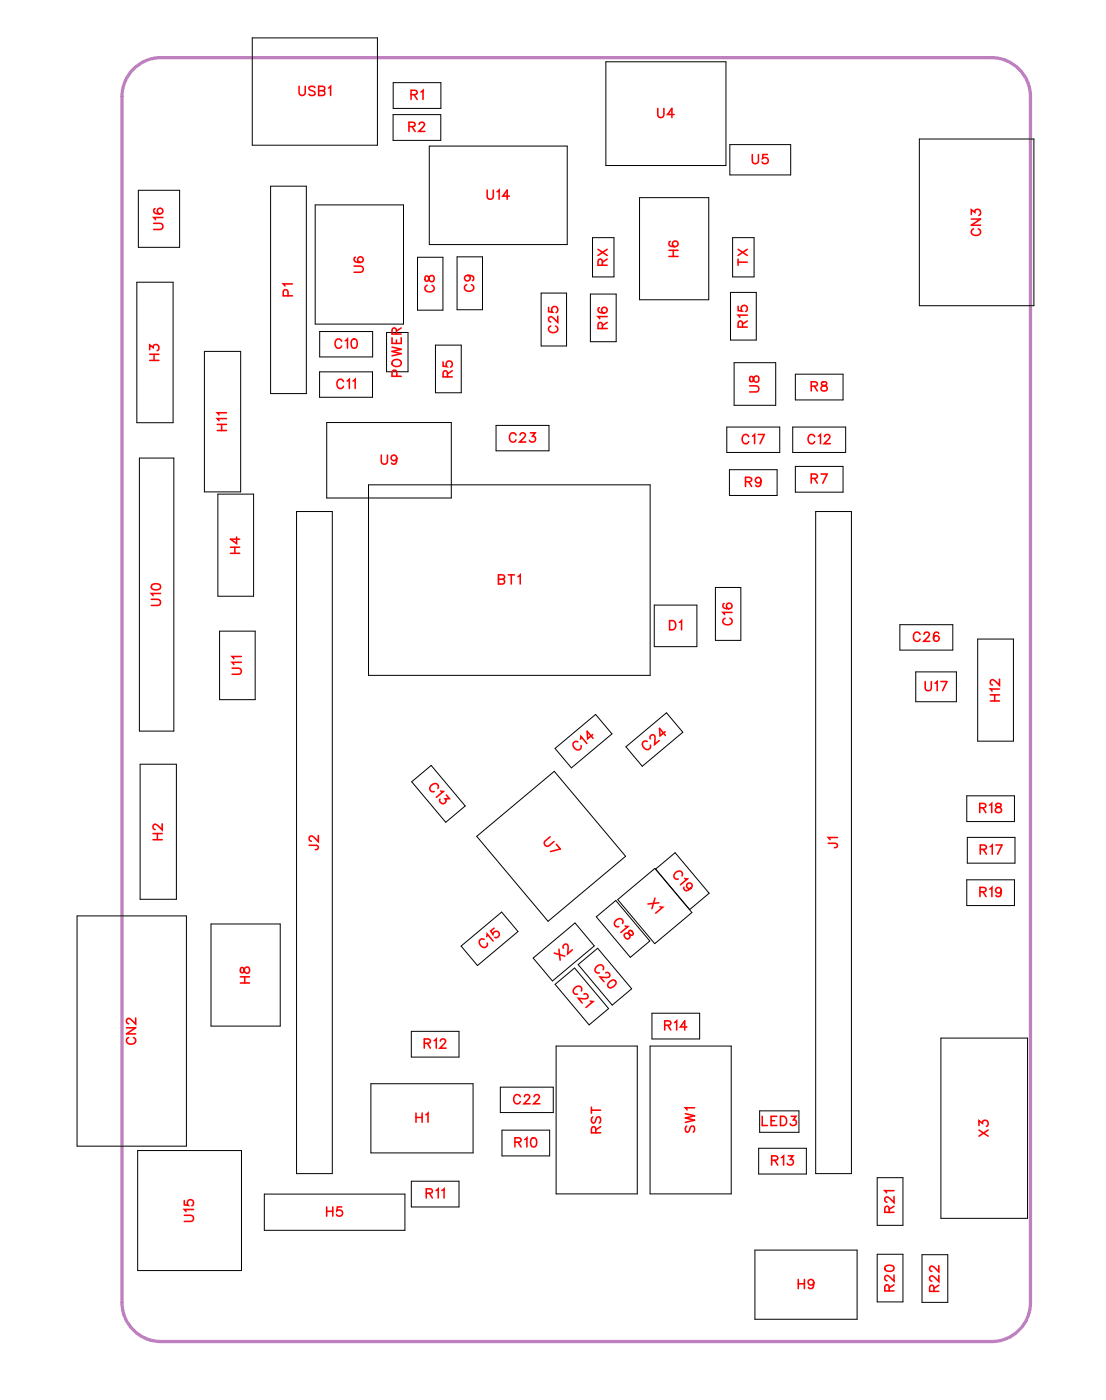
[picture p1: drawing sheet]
<svg xmlns="http://www.w3.org/2000/svg" width="85mm" height="108mm" viewBox="0 0 85 108" stroke-linecap="round" stroke-linejoin="round" font-family="sans-serif">
<path d="M10.5 5.1l.6-.3 .6-.3 .7-.1h64a3 3 0 0 1 3 3v93a3 3 0 0 1-3 3h-64a3 3 0 0 1-3-3v-93a3 3 0 0 1 1.1-2.3z" fill="none" stroke="#bf80bf" stroke-width=".25"/>
<g fill="none" stroke="#000" stroke-width=".08">
<path d="M10.7 14.7h3.1v4.4h-3.1zM19.4 2.9h9.7v8.3h-9.7zM20.9 14.4h2.7v15.9h-2.7zM24.3 15.8h6.8v9.2h-6.8zM30.3 8.8h3.7v2h-3.7zM30.3 6.4h3.7v2h-3.7zM32.2 19.8h1.9v4.1h-1.9zM33.1 11.3h10.6v7.6h-10.6zM35.2 19.8h2v4.1h-2zM45.7 18.3h1.6v3.1h-1.6zM46.7 4.8h9.2v8h-9.2zM49.3 15.2h5.3v7.9h-5.3z"/>
<path d="M56.2 11.2h4.7v2.3h-4.7zM56.5 18.3h1.6v3.1h-1.6zM70.8 10.7h8.9v12.9h-8.9zM10.5 21.8h2.8v10.8h-2.8zM10.7 35.3h2.7v21.1h-2.7zM15.8 27.1h2.7v10.8h-2.7zM16.8 38.1h2.7v7.9h-2.7zM22.9 39.4h2.7v51.1h-2.7zM24.6 28.7h4.1v1.9h-4.1zM24.6 25.6h4.1v1.9h-4.1zM25.2 32.6h9.6v5.8h-9.6zM28.4 37.4h21.7v14.7h-21.7z"/>
<path d="M29.8 25.6h1.6v3.1h-1.6zM33.6 26.6h1.9v3.7h-1.9zM38.2 32.8h4.1v2h-4.1zM41.7 22.6h2v4.1h-2zM45.5 22.7h2v3.6h-2zM56 32.9h4.1v2h-4.1zM56.2 36.2h3.7v2h-3.7zM56.3 22.5h2v3.7h-2zM56.6 28h3.2v3.3h-3.2zM61.1 32.9h4.1v2h-4.1zM61.3 28.9h3.7v1.9h-3.7zM61.3 36h3.7v2h-3.7z"/>
<path d="M62.9 39.4h2.7v51.1h-2.7zM10.8 58.9h2.8v10.4h-2.8zM16.9 48.7h2.8v5.3h-2.8zM42.8 57.7l3.1-2.6 1.3 1.5-3.2 2.6zM48.2 57.6l3.2-2.6 1.2 1.5-3.1 2.6zM50.4 46.7h3.3v3.2h-3.3zM55.1 45.3h2v4.1h-2zM69.3 48.2h4.1v1.9h-4.1zM70.6 51.8h3.1v2.3h-3.1zM75.3 49.3h2.8v7.9h-2.8zM5.9 70.6h8.5v17.8h-8.5zM16.3 71.2h5.3v7.9h-5.3z"/>
<path d="M31.7 79.5h3.7v2h-3.7zM31.7 60.3l1.5-1.3 2.6 3.1-1.5 1.3zM35.5 73l3.2-2.7 1.2 1.5-3.1 2.7zM36.7 64.5l6-5 5.5 6.5-6 5zM41.1 73.9l3.2-2.7 1.5 1.7-3.2 2.7zM42.8 75.9l1.5-1.3 2.6 3.2-1.5 1.2zM44.5 74.4l1.6-1.3 2.6 3.1-1.5 1.3zM45.9 70.7l1.5-1.3 2.7 3.2-1.5 1.2zM47.6 69.4l2.9-2.4 2.8 3.4-2.8 2.4zM50.2 78.1h3.7v2h-3.7zM50.5 67l1.5-1.2 2.6 3.1-1.5 1.2M74.5 61.4h3.7v2h-3.7z"/>
<path d="M74.5 67.8h3.7v2h-3.7zM74.5 64.6h3.7v2h-3.7zM10.6 88.7h8v9.3h-8zM20.4 92.1h10.8v2.8h-10.8zM28.6 83.6h7.9v5.3h-7.9zM31.7 91.1h3.7v2h-3.7zM38.6 83.8h4v2h-4zM38.7 87.1h3.7v2h-3.7zM42.8 80.7h6.3v11.4h-6.3zM50.1 80.7h6.2v11.4h-6.2zM58.2 96.4h7.8v5.3h-7.8zM58.5 88.5h3.6v2h-3.6z"/>
<path d="M58.5 85.7h3.1v1.6h-3.1zM67.6 96.7h2v3.7h-2zM67.6 90.8h2v3.7h-2zM71 96.8h2v3.6h-2zM72.5 80h6.7v13.9h-6.7z"/>
</g>
<g fill="none" stroke="#f00" stroke-width=".12">
<path d="M11.8 17.2h.6l.2 .2-.1 .3h-.7M11.9 16.1a.35 .35 0 0 0 .2 .4 .35 .35 0 0 0 .5-.2 .22 .22 0 0 0-.2-.2 .22 .22 0 0 0-.3 .2 .22 .22 0 0 0 .2 .2M12.6 16.8h-.8l.2 .1M23 6.7v.5l.2 .2 .3-.1v-.6M24.3 6.8l-.2-.1-.3 .1 .1 .1 .4 .3v.1l-.2 .1-.3-.1M24.6 7l.4 .1v.1l-.1 .2h-.3v-.7h.4v.2l-.1 .1M25.3 6.8l.2-.1v.7M27.4 19.8l-.1 .1a.35 .35 0 0 0 .3 .4 .35 .35 0 0 0 .4-.3 .22 .22 0 0 0-.2-.2 .22 .22 0 0 0-.2 .2 .22 .22 0 0 0 .2 .2M31.5 9.8l.4-.1 .1-.1-.2-.2h-.3v.7M31.7 7.3h.4v-.2l-.1-.1h-.3v.7M31.7 9.8l.3 .3M31.9 7.3l.2 .4"/>
<path d="M32.3 9.6l.1-.2h.2l.1 .2-.1 .2-.3 .3h.4M32.4 7.1l.2-.1v.7M37.5 14.7v.5l.2 .2 .3-.1v-.6M38.3 14.8l.2-.1v.7M39.2 15.1h-.5l.4-.4v.7M46.1 19.2l.7 .5M46.8 20l-.4 .2M46.8 19.2l-.7 .5M50.7 8.4v.5l.2 .2 .2-.1 .1-.6M51.5 19.8h.7M51.5 19.3h.7M51.6 18.6a.35 .35 0 0 0 .2 .5 .35 .35 0 0 0 .4-.3 .22 .22 0 0 0-.2-.2 .22 .22 0 0 0-.2 .2 .22 .22 0 0 0 .2 .2"/>
<path d="M51.9 19.3v.5M51.9 8.8h-.5l.4-.4v.7M56.9 20v.5M56.9 19.2l.7 .5M57.6 19.2l-.7 .5M58 11.9v.5l.2 .2 .2-.1v-.6M59.1 11.9h-.3v.3a.25 .25 0 0 1 .3 0 .25 .25 0 0 1 0 .4 .25 .25 0 0 1-.4-.1M74.8 16.5v-.3l.3 .2a.24 .24 0 0 1 .4-.2 .24 .24 0 0 1-.1 .4M74.8 16.9h.8l-.8 .5h.8M75 17.6a.26 .26 0 0 0-.2 .3 .26 .26 0 0 0 .3 .3h.2a.26 .26 0 0 0 .3-.3 .26 .26 0 0 0-.2-.3M11.5 27v-.4l.3 .2a.24 .24 0 0 1 .4-.2 .24 .24 0 0 1-.1 .4M11.5 27.8h.7"/>
<path d="M11.5 27.3h.7M11.9 27.3v.5M16.7 33.2h.8M16.7 32.7h.8M17.1 32.7v.5M17.5 32.3h-.8l.2 .1M17.5 31.8h-.8l.2 .2M22.2 22.8v-.4h-.3l-.1 .4h.7M22.5 21.9h-.7l.2 .2M26.3 26.3a.26 .26 0 0 0-.3-.2 .26 .26 0 0 0-.2 .3v.2a.26 .26 0 0 0 .2 .2 .26 .26 0 0 0 .3-.1M26.5 29.4a.26 .26 0 0 0-.3-.2 .26 .26 0 0 0-.2 .3v.2a.26 .26 0 0 0 .2 .3 .26 .26 0 0 0 .3-.2M26.6 26.3l.2-.2v.7"/>
<path d="M26.7 29.4l.2-.2v.8M27.2 26.2l.1-.1a.37 .37 0 0 1 .2 .4 .37 .37 0 0 1-.2 .3 .45 .45 0 0 1-.1-.6zM27.2 29.4l.2-.2v.8M27.3 20.5h.5l.2 .2-.1 .3h-.6M29.4 35.1v.5l.2 .2 .2-.1 .1-.6M30.2 26.8l.7 .1-.7 .2 .7 .2-.7 .1M30.2 26v.5h.7v-.5M30.3 27.8a.35 .35 0 0 1 .4-.1 .35 .35 0 0 1 .2 .4 .33 .33 0 0 1-.5 .2 .33 .33 0 0 1-.1-.5zM30.5 25.8v-.4l-.2-.1-.1 .5h.7M30.5 26.2v.3M30.6 35.3a.22 .22 0 0 1-.3 .2 .22 .22 0 0 1-.1-.3 .22 .22 0 0 1 .3 0l.1 .1a.34 .34 0 0 1-.3 .5l-.1-.1M30.6 29l-.1-.4h-.2l-.1 .4h.7"/>
<path d="M30.9 25.3l-.4 .2M32.8 21.3v.4h.1l.3-.5a.24 .24 0 0 1 .3 .3 .24 .24 0 0 1-.3 .2l-.1-.1-.1-.3zM32.9 22a.26 .26 0 0 0-.2 .3 .26 .26 0 0 0 .3 .2h.2a.26 .26 0 0 0 .3-.2 .26 .26 0 0 0-.2-.3M34.1 27.9v.3l.3 .1a.25 .25 0 0 1 0-.4 .25 .25 0 0 1 .4 0 .25 .25 0 0 1-.1 .4M34.5 29.1l-.1-.4-.1-.1-.2 .2v.3h.7M34.8 28.6l-.3 .2M36 22a.26 .26 0 0 0-.2 .2 .26 .26 0 0 0 .3 .3h.1a.26 .26 0 0 0 .3-.3 .26 .26 0 0 0-.2-.2M36 21.2a.22 .22 0 0 1 .2 .3 .22 .22 0 0 1-.3 .1 .22 .22 0 0 1 0-.3l.1-.1a.34 .34 0 0 1 .5 .3l-.1 .1M39.8 33.5a.26 .26 0 0 0-.3-.1 .26 .26 0 0 0-.2 .2v.2a.26 .26 0 0 0 .2 .3 .26 .26 0 0 0 .3-.2M40.1 33.5l.1-.1h.1l.2 .1-.1 .2-.4 .4h.5M40.9 33.4h.3l-.2 .2a.24 .24 0 0 1 .2 .4 .24 .24 0 0 1-.4 0M42.3 23.7v.3l.3 .1a.25 .25 0 0 1 0-.4 .25 .25 0 0 1 .3 0 .25 .25 0 0 1-.1 .4"/>
<path d="M42.4 25.1a.26 .26 0 0 0-.1 .3 .26 .26 0 0 0 .2 .2h.2a.26 .26 0 0 0 .3-.2 .26 .26 0 0 0-.2-.3M43 24.4v.5l-.4-.4-.2-.1-.1 .2v.1l.1 .1M46.2 23.7l-.1 .1a.35 .35 0 0 0 .3 .4 .35 .35 0 0 0 .4-.3 .22 .22 0 0 0-.2-.2 .22 .22 0 0 0-.3 .2 .22 .22 0 0 0 .3 .2M46.4 20.5v-.5h-.2l-.1 .2v.3h.7M46.4 25.3v-.4h-.2l-.1 .1v.3h.7M46.8 24.4h-.7l.1 .2M46.8 24.9l-.4 .2M56.9 20.2h.7M56.9 23.6v.4h.3a.25 .25 0 0 1 0-.4 .25 .25 0 0 1 .3 .1 .25 .25 0 0 1-.1 .3M57.2 25.2v-.4h-.2l-.1 .1v.3h.7M57.4 37.1h.4l.1-.2-.2-.1h-.3v.7M57.6 24.3h-.7l.1 .2"/>
<path d="M57.6 24.8l-.4 .2M57.7 37.1l.2 .4M57.7 33.7a.26 .26 0 0 0-.3-.2 .26 .26 0 0 0-.2 .3v.1a.26 .26 0 0 0 .2 .3 .26 .26 0 0 0 .3-.2M57.8 29.8h.5l.2 .2-.1 .2h-.6M57.8 29.1v.3h.1l.3-.4a.24 .24 0 0 1 .3 .2 .24 .24 0 0 1-.3 .3l-.1-.1-.1-.3zM58 33.6l.1-.1v.7M58.4 33.5h.5l-.3 .7M58.6 37a.22 .22 0 0 1-.3 .2 .22 .22 0 0 1-.1-.3 .22 .22 0 0 1 .4 0v.1a.34 .34 0 0 1-.2 .5l-.2-.1M62.5 36.9h.4l.1-.2-.2-.1h-.3v.7M62.5 29.8l.4-.1 .1-.1-.2-.2h-.3v.7M62.7 36.9l.3 .4M62.7 29.8l.3 .3"/>
<path d="M62.8 33.7a.26 .26 0 0 0-.3-.2 .26 .26 0 0 0-.2 .3v.1a.26 .26 0 0 0 .2 .3 .26 .26 0 0 0 .3-.2M63.1 33.6l.1-.1v.7M63.3 36.6h.4l-.3 .7M63.3 29.5v.2l.3 .1 .1 .1a.24 .24 0 0 1-.2 .3 .24 .24 0 0 1-.2-.3l.4-.3v-.1zM63.5 33.7l.2-.2h.1l.1 .1-.1 .3-.3 .3h.5M11.7 46.2h.5l.2 .2-.1 .3h-.6M11.7 45.1l.3-.1a.3 .3 0 0 1 .4 .3 .38 .38 0 0 1-.4 .2 .38 .38 0 0 1-.3-.3zM12.4 45.8h-.7l.1 .1M17.8 42.7h.7M17.8 42.2h.7M17.9 51.5h.5l.2 .2-.1 .3h-.6M18.1 42.2v.5"/>
<path d="M18.2 41.4v.5l-.4-.3h.7M18.6 51.1h-.7l.1 .1M18.6 50.6h-.7l.1 .2M38.4 44.7h.4l.1 .2-.2 .1h-.3v-.7l.4 .1 .1 .1-.2 .2M39.2 44.3h.4M39.4 44.3v.7M39.9 44.5l.2-.2v.7M44.5 57.2a.26 .26 0 0 0-.3 .1 .26 .26 0 0 0 0 .3l.1 .1a.26 .26 0 0 0 .3 .1 .26 .26 0 0 0 .2-.3M44.7 57l.1-.2 .4 .5M45.7 56.6l-.4 .4-.1-.6 .5 .5M49.9 57.2a.26 .26 0 0 0-.4 0 .26 .26 0 0 0 .1 .4l.1 .1a.26 .26 0 0 0 .3 .1 .26 .26 0 0 0 .1-.3M50.1 57v-.2l.1-.1h.2l.1 .2-.1 .5 .4-.3"/>
<path d="M51.2 56.4l-.3 .3-.1-.5 .5 .5M51.6 47.9h.2a.38 .38 0 0 1 .3 .3 .38 .38 0 0 1-.3 .4h-.2zM52.3 48l.2-.1v.7M55.8 46.5l-.1 .1a.35 .35 0 0 0 .3 .4 .35 .35 0 0 0 .4-.3 .22 .22 0 0 0-.2-.2 .22 .22 0 0 0-.2 .2 .22 .22 0 0 0 .2 .2M55.9 47.7a.26 .26 0 0 0-.2 .3 .26 .26 0 0 0 .3 .2h.1a.26 .26 0 0 0 .3-.2 .26 .26 0 0 0-.2-.3M56.4 47.2h-.7l.1 .2M70.9 48.9a.26 .26 0 0 0-.3-.2 .26 .26 0 0 0-.2 .3v.2a.26 .26 0 0 0 .2 .3 .26 .26 0 0 0 .3-.2M71.2 48.9l.1-.2h.2l.1 .2-.1 .2-.3 .4h.4M71.3 52.6v.5l.2 .2 .2-.1 .1-.6M72 52.7l.2-.1v.7M72.3 48.8a.35 .35 0 0 0-.4 .2 .35 .35 0 0 0 .2 .5 .22 .22 0 0 0 .3-.3 .22 .22 0 0 0-.2-.2 .22 .22 0 0 0-.3 .2M72.5 52.6h.5l-.4 .7"/>
<path d="M76.3 54.1h.7M76.3 53.6h.7M76.6 53.6v.5M77 53.1h-.7l.1 .2M77 52.4v.4l-.3-.3-.3-.1-.1 .1v.2l.2 .1M9.7 79.2h.8l-.8 .5h.8M10.5 78.5v.5l-.4-.4-.2-.1-.2 .2v.1l.2 .1M11.8 64.7h.7M11.8 64.3h.7M12.1 64.3v.4M12.5 63.5v.5l-.3-.3-.3-.1-.1 .1v.1l.2 .2M18.5 75.8h.7"/>
<path d="M18.5 75.3h.7M18.6 74.6v.4h.1l.3-.4a.24 .24 0 0 1 .2 .2 .24 .24 0 0 1-.2 .2l-.1-.1-.1-.3zM18.9 75.3v.5M23.8 65.2h.7v.2l-.2 .1M24.5 64.4v.5l-.3-.3-.2-.1-.2 .1v.1l.2 .2M33.7 60.8a.26 .26 0 0 0 0-.3 .26 .26 0 0 0-.4 0l-.1 .1a.26 .26 0 0 0-.1 .3 .26 .26 0 0 0 .4 .1M33.9 61h.3l-.6 .5M34.4 61.3l.2 .3h-.3a.24 .24 0 0 1-.2 .4 .24 .24 0 0 1-.2-.4M37.3 72.4a.26 .26 0 0 0-.3 .1 .26 .26 0 0 0 0 .3l.1 .2a.26 .26 0 0 0 .3 0 .26 .26 0 0 0 .1-.3M37.5 72.2v-.2l.5 .6M38.1 71.6l-.3 .2 .2 .2a.25 .25 0 0 1 .3-.2 .25 .25 0 0 1 .2 .3 .25 .25 0 0 1-.4 .2M42.4 64.5l-.4 .4v.2l.2 .2 .5-.4"/>
<path d="M42.7 73.5l.8 .2M42.9 65.1l.3 .4-.8 .2M43.1 73.2l.1 .8M43.4 73.1v-.2l.1-.1h.2l.1 .3-.1 .4 .4-.3M44.8 76.4a.26 .26 0 0 0-.1-.3 .26 .26 0 0 0-.3 0l-.1 .1a.26 .26 0 0 0-.1 .3 .26 .26 0 0 0 .3 .2M45 76.7h.2l.1 .1v.1l-.3 .1h-.4l.3 .3M45.5 77.2h.2l-.5 .5M46.5 74.8a.26 .26 0 0 0-.1-.4 .26 .26 0 0 0-.3 .1l-.2 .1a.26 .26 0 0 0 0 .3 .26 .26 0 0 0 .3 .1M46.7 75h.2l.1 .1v.2l-.3 .1-.5-.1 .3 .4M47 75.7a.3 .3 0 0 1 .4 0 .38 .38 0 0 1-.1 .4 .38 .38 0 0 1-.4 0l-.1-.2zM48 71.2a.26 .26 0 0 0-.1-.3 .26 .26 0 0 0-.3 0l-.2 .1a.26 .26 0 0 0 0 .3 .26 .26 0 0 0 .3 .1M48.1 72h.3l.3 .1 .1-.1-.1-.2h-.2l-.1 .1 .1 .3v.1a.25 .25 0 0 1-.3 0 .25 .25 0 0 1-.1-.3z"/>
<path d="M48.2 71.4h.2l-.6 .5M50.5 69.3l-.3 .8M50.8 69.6l-.9 .1M50.9 69.9l.2 .1-.6 .4M51.2 79.1l.4-.1 .1-.1-.2-.2h-.3v.7M51.5 79.1l.2 .3M52 78.9l.1-.2v.7M52.5 67.5a.26 .26 0 0 0 0-.3 .26 .26 0 0 0-.4 0l-.1 .1a.26 .26 0 0 0-.1 .4 .26 .26 0 0 0 .4 .1M52.7 68.4v.1a.35 .35 0 0 0 .4 .1 .35 .35 0 0 0 .2-.4 .22 .22 0 0 0-.3-.1 .22 .22 0 0 0-.1 .3 .22 .22 0 0 0 .3 .1M52.8 67.7l.2 .1-.6 .4M52.9 79.2h-.5l.4-.5v.7M63.8 65l.7 .1v.2l-.2 .1"/>
<path d="M64.5 64.6h-.7l.2 .1M75.5 62.3h.4l.1-.2-.2-.1h-.3v.7M75.5 68.8l.4-.1 .1-.1-.2-.2h-.3v.7M75.5 65.5h.4l.1-.2-.2-.1h-.3v.7M75.7 62.3l.3 .4M75.7 68.8l.3 .3M75.8 65.5l.2 .4M76.2 62.1l.2-.1v.7M76.3 68.6l.1-.2v.7M76.3 65.3l.2-.1v.7M76.7 65.2h.5l-.3 .7M76.8 62v.2l.3 .1 .1 .1a.24 .24 0 0 1-.3 .3 .24 .24 0 0 1-.2-.3l.4-.3v-.1z"/>
<path d="M77.2 68.7a.22 .22 0 0 1-.3 .2 .22 .22 0 0 1-.1-.4 .22 .22 0 0 1 .3 0l.1 .2a.34 .34 0 0 1-.3 .4l-.2-.1M9.9 80a.26 .26 0 0 0-.2 .3 .26 .26 0 0 0 .3 .2h.2a.26 .26 0 0 0 .3-.2 .26 .26 0 0 0-.2-.3M14.2 93.7h.5l.2 .2-.1 .3h-.6M14.2 92.6v.3h.3a.25 .25 0 0 1 0-.3 .25 .25 0 0 1 .4 0 .25 .25 0 0 1-.1 .4M14.9 93.3h-.7l.1 .1M25.2 93.1v.7M25.2 93.4h.4M25.6 93.1v.7M26.3 93.1h-.3v.3a.25 .25 0 0 1 .3 0 .25 .25 0 0 1 0 .3 .25 .25 0 0 1-.4-.1M32.1 85.8v.7M32.1 86.2h.4M32.5 85.8v.7"/>
<path d="M32.7 80.5l.4-.1 .1-.2-.2-.1h-.3v.7M32.8 86l.2-.2v.7M32.8 92h.4l.1-.2-.2-.1h-.3v.7M32.9 80.5l.3 .3M33.1 92l.2 .4M33.4 80.2l.2-.1v.7M33.6 91.8l.2-.1v.7M33.9 80.3l.2-.2h.1l.1 .1-.1 .3-.3 .3h.5M34 91.8l.2-.1v.7M39.7 88.1l.4-.1 .1-.1-.2-.2h-.3v.7M39.9 88.1l.3 .3M40.1 84.6a.26 .26 0 0 0-.3-.2 .26 .26 0 0 0-.2 .3v.1a.26 .26 0 0 0 .2 .3 .26 .26 0 0 0 .3-.2"/>
<path d="M40.4 84.6l.1-.2h.2l.1 .1-.1 .3-.3 .3h.4M40.4 87.9l.2-.2v.7M41 87.8l.1-.1a.37 .37 0 0 1 .3 .4 .37 .37 0 0 1-.3 .3 .45 .45 0 0 1-.1-.6zM41.2 84.6l.1-.2h.1l.2 .1-.1 .3-.4 .3h.5M45.6 85.6h.7M45.6 85.4v.4M45.7 86.1l-.1 .2 .1 .3 .1-.1 .3-.4h.1l.1 .2-.1 .3M45.9 87.4v-.5h-.2l-.1 .1v.4h.7M46.3 86.9l-.4 .2M52.8 85.9l.7 .1-.7 .2 .7 .2-.7 .1M52.9 86.8l-.1 .2 .1 .3 .2-.1 .2-.4h.1l.1 .2-.1 .3M53.5 85.4h-.7l.1 .2"/>
<path d="M58.7 86.1v.7h.4M59.4 86.4h.3M59.5 89.5l.4-.1v-.1l-.1-.2h-.3v.7M59.7 89.5l.2 .3M59.9 86.1h-.5v.7h.5M60.1 86.1h.3a.38 .38 0 0 1 .2 .3 .38 .38 0 0 1-.2 .4h-.3zM60.2 89.3l.2-.2v.7M60.7 89.1h.4l-.2 .3a.24 .24 0 0 1 .2 .4 .24 .24 0 0 1-.4-.1M61 86.1h.3l-.2 .3a.24 .24 0 0 1 .2 .3 .24 .24 0 0 1-.4 0M61.5 98.7v.7M61.5 99h.5M62 98.7v.7"/>
<path d="M62.7 98.9a.22 .22 0 0 1-.3 .2 .22 .22 0 0 1-.1-.4 .22 .22 0 0 1 .4 .1v.1a.34 .34 0 0 1-.3 .5l-.1-.1M68.2 97.7l.3-.1a.3 .3 0 0 1 .4 .2 .38 .38 0 0 1-.4 .2 .38 .38 0 0 1-.3-.2zM68.5 99.5v-.4h-.2l-.1 .1v.3h.7M68.5 93.5v-.4l-.2-.1-.1 .2v.3h.7M68.9 98.3v.5l-.4-.3-.2-.2-.1 .2v.1l.1 .2M68.9 92.3v.4l-.4-.3-.2-.1-.1 .1v.2l.1 .1M68.9 91.8h-.7l.1 .2M68.9 99.1l-.4 .2M68.9 93l-.4 .2M72 99.6l-.1-.4-.1-.1-.2 .2v.3h.7M72.3 98.4v.4l-.3-.3-.2-.1-.2 .1v.2l.2 .1M72.3 97.6v.5l-.3-.4-.2-.1-.2 .2v.1l.2 .1"/>
<path d="M72.3 99.1l-.3 .2M75.4 86.8v-.4l.3 .2a.24 .24 0 0 1 .4-.2 .25 .25 0 0 1-.1 .5M75.4 87.1l.7 .5M76.1 87.1l-.7 .5"/>
</g>
<g font-size="1.2" fill="#fff">
<text x="23" y="7.7">USB1</text>
<text x="31.5" y="10.4">R2</text>
<text x="31.6" y="8">R1</text>
<text x="50.6" y="9.4">U4</text>
<text x="12.9" y="17.8" transform="rotate(-90 12.9 17.8)">U16</text>
<text x="37.5" y="15.7">U14</text>
<text x="57.9" y="12.9">U5</text>
<text x="22.8" y="22.9" transform="rotate(-90 22.8 22.9)">P1</text>
<text x="28.3" y="21.1" transform="rotate(-90 28.3 21.1)">U6</text>
<text x="33.8" y="22.6" transform="rotate(-90 33.8 22.6)">C8</text>
<text x="36.8" y="22.5" transform="rotate(-90 36.8 22.5)">C9</text>
<text x="47.1" y="20.5" transform="rotate(-90 47.1 20.5)">RX</text>
<text x="52.5" y="19.8" transform="rotate(-90 52.5 19.8)">H6</text>
<text x="57.9" y="20.5" transform="rotate(-90 57.9 20.5)">TX</text>
<text x="75.9" y="18.2" transform="rotate(-90 75.9 18.2)">CN3</text>
<text x="12.5" y="27.9" transform="rotate(-90 12.5 27.9)">H3</text>
<text x="25.8" y="27.1">C10</text>
<text x="31.2" y="29.1" transform="rotate(-90 31.2 29.1)">POWER</text>
<text x="35.1" y="29.1" transform="rotate(-90 35.1 29.1)">R5</text>
<text x="43.3" y="25.7" transform="rotate(-90 43.3 25.7)">C25</text>
<text x="47.1" y="25.4" transform="rotate(-90 47.1 25.4)">R16</text>
<text x="57.9" y="25.3" transform="rotate(-90 57.9 25.3)">R15</text>
<text x="17.7" y="33.3" transform="rotate(-90 17.7 33.3)">H11</text>
<text x="25.9" y="30.3">C11</text>
<text x="39.2" y="34.4">C23</text>
<text x="57.1" y="34.5">C17</text>
<text x="58.8" y="30.3" transform="rotate(-90 58.8 30.3)">U8</text>
<text x="62.2" y="34.5">C12</text>
<text x="62.4" y="30.4">R8</text>
<text x="29.3" y="36.1">U9</text>
<text x="57.4" y="37.8">R9</text>
<text x="62.4" y="37.6">R7</text>
<text x="12.7" y="46.7" transform="rotate(-90 12.7 46.7)">U10</text>
<text x="18.8" y="42.7" transform="rotate(-90 18.8 42.7)">H4</text>
<text x="38.3" y="45.3">BT1</text>
<text x="18.9" y="52.1" transform="rotate(-90 18.9 52.1)">U11</text>
<text x="51.5" y="48.9">D1</text>
<text x="56.7" y="48.2" transform="rotate(-90 56.7 48.2)">C16</text>
<text x="70.3" y="49.7">C26</text>
<text x="71.2" y="53.6">U17</text>
<text x="44.6" y="58.2" transform="rotate(-40 44.6 58.2)">C14</text>
<text x="50" y="58.2" transform="rotate(-40 50 58.2)">C24</text>
<text x="77.3" y="54.1" transform="rotate(-90 77.3 54.1)">H12</text>
<text x="12.8" y="64.8" transform="rotate(-90 12.8 64.8)">H2</text>
<text x="24.8" y="65.6" transform="rotate(-90 24.8 65.6)">J2</text>
<text x="32.7" y="60.9" transform="rotate(50 32.7 60.9)">C13</text>
<text x="41.6" y="65.1" transform="rotate(50 41.6 65.1)">U7</text>
<text x="64.8" y="65.4" transform="rotate(-90 64.8 65.4)">J1</text>
<text x="75.4" y="63">R18</text>
<text x="47" y="71.3" transform="rotate(50 47 71.3)">C18</text>
<text x="49.7" y="69.9" transform="rotate(50 49.7 69.9)">X1</text>
<text x="51.5" y="67.6" transform="rotate(50 51.5 67.6)">C19</text>
<text x="75.4" y="69.4">R19</text>
<text x="75.5" y="66.2">R17</text>
<text x="19.5" y="75.9" transform="rotate(-90 19.5 75.9)">H8</text>
<text x="37.4" y="73.4" transform="rotate(-40 37.4 73.4)">C15</text>
<text x="43.3" y="74.3" transform="rotate(-40 43.3 74.3)">X2</text>
<text x="43.8" y="76.5" transform="rotate(50 43.8 76.5)">C21</text>
<text x="45.5" y="74.9" transform="rotate(50 45.5 74.9)">C20</text>
<text x="10.8" y="80.6" transform="rotate(-90 10.8 80.6)">CN2</text>
<text x="32.6" y="81.1">R12</text>
<text x="51.2" y="79.7">R14</text>
<text x="32" y="86.8">H1</text>
<text x="39.5" y="85.4">C22</text>
<text x="39.6" y="88.7">R10</text>
<text x="46.6" y="87.4" transform="rotate(-90 46.6 87.4)">RST</text>
<text x="53.8" y="87.4" transform="rotate(-90 53.8 87.4)">SW1</text>
<text x="58.7" y="87.1">LED3</text>
<text x="76.4" y="87.7" transform="rotate(-90 76.4 87.7)">X3</text>
<text x="15.2" y="94.2" transform="rotate(-90 15.2 94.2)">U15</text>
<text x="25.1" y="94.1">H5</text>
<text x="32.8" y="92.7">R11</text>
<text x="59.4" y="90.1">R13</text>
<text x="69.2" y="93.5" transform="rotate(-90 69.2 93.5)">R21</text>
<text x="61.4" y="99.7">H9</text>
<text x="69.2" y="99.6" transform="rotate(-90 69.2 99.6)">R20</text>
<text x="72.6" y="99.6" transform="rotate(-90 72.6 99.6)">R22</text>
</g>
</svg>
